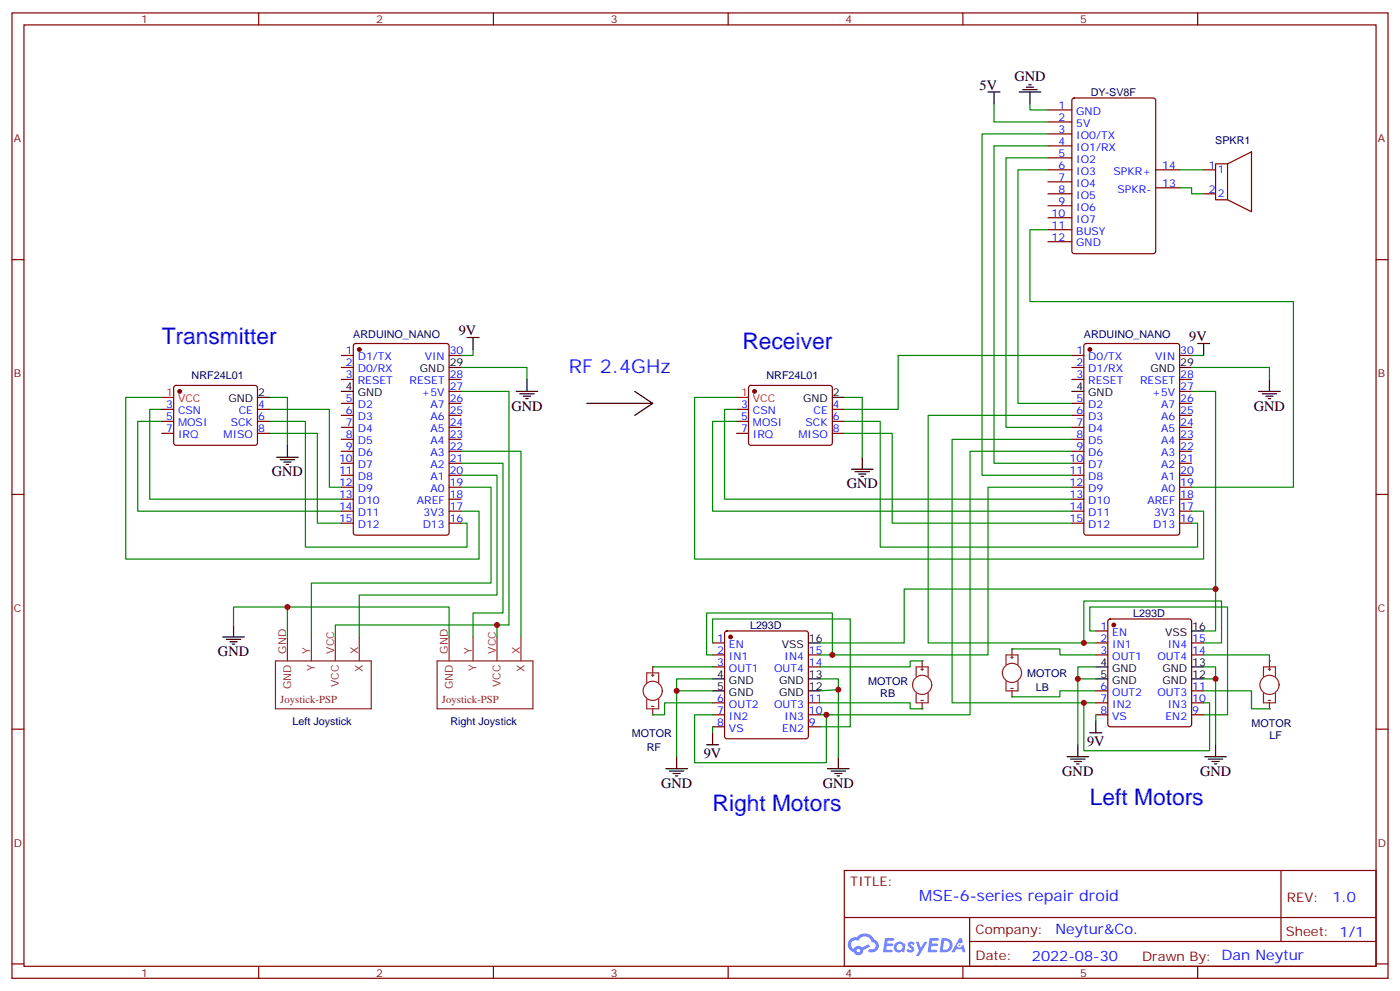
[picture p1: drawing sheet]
<svg xmlns="http://www.w3.org/2000/svg" width="412mm" height="292mm" viewBox="0 0 412 292" stroke-linecap="round" stroke-linejoin="round" font-family="sans-serif">
<g fill="none" stroke="#870000" stroke-width=".35">
<path d="M3.5 3.8h405.4v284.3h-405.4zM7.1 7.3h398.2v277.3h-398.2zM76.2 3.8v3.5M145.3 3.8v3.5M214.5 3.8v3.5M283.6 3.8v3.5M352.8 3.8v3.5M3.5 76.5h3.6M405.3 76.5h3.6M3.5 145.6h3.6M405.3 145.6h3.6M3.5 214.8h3.6"/>
<path d="M405.3 214.8h3.6M248.7 256.4h156.6v28.2h-156.6zM377.3 256.4v20.9M248.7 270.2h156.5M285.6 277.3h119.6M285.6 270.2v14.2M3.5 283.9h3.6M76.2 284.6v3.5M145.3 284.6v3.5M214.5 284.6v3.5M283.6 284.6v3.5M352.8 284.6v3.5"/>
<path d="M405.3 283.9h3.6"/>
</g>
<g fill="#5487ff">
<path d="M267.7 277.6a1.22 1.22 0 0 1 1.7 .2l-.4 .6a.47 .47 0 0 0-.3-.4 .47 .47 0 0 0-.5 .2l.1 .2a1.14 1.14 0 0 1 .8 1.8 1.14 1.14 0 0 1-1.9 0l-.2-.2 .5-.6 .7 .5a.29 .29 0 0 0 .3-.3 .29 .29 0 0 0-.2-.3 1.04 1.04 0 0 1-.6-1.7z"/>
<path d="M260.7 276.3h2.4l.3 .2-.2 .5-1.8 .1-.1 .8h1.5l.3 .4-.3 .4h-1.6l-.2 1.1h1.7l.2 .3-.2 .3-2.6 .1z"/>
<path d="M273.8 276.3h2.4l.3 .2-.1 .5-1.8 .1-.2 .8h1.6l.3 .4-.4 .4h-1.6l-.1 1.1h1.7l.2 .3-.2 .3-2.6 .1z"/>
<path d="M282.6 276.3h.7l.3 1.3-.6 .3a.69 .69 0 0 0-1 .3 .69 .69 0 0 0 .4 .9 .69 .69 0 0 0 .9-.6l.5-.2 .6 2.2h-.8l-.2-.9h-1.8l-.5 .9h-.8z"/>
<path d="M269.8 277.4h.8l.6 1.8 1.1-1.8h.9l-2.6 4.2h-.8l.9-1.5z"/>
<path d="M277.4 276.3l-.6 4.2h1.3a2.11 2.11 0 0 0 2.5-2.1 2.11 2.11 0 0 0-2.5-2.1zM278.1 277.1a1.39 1.39 0 0 1 1.7 1.4 1.39 1.39 0 0 1-1.8 1.3h-.3z"/>
<path d="M263.7 277.9a1.54 1.54 0 0 0-.1 2.2 1.54 1.54 0 0 0 2.2 .1l.6 .3 .3-2.3-.2-.3h-.4a1.49 1.49 0 0 0-2.4 0zM264 278.9a.94 .94 0 0 1 1.8 0 .94 .94 0 0 1-1.8 0z"/>
<path d="M250.4 276.7a2.18 2.18 0 0 0 1.1 3.7 1.44 1.44 0 0 0 1.6 .9 1.44 1.44 0 0 0 1.2-1.4l2-1.1-.5-.7-1.9 1a1.47 1.47 0 0 0-2.4 .4 1.39 1.39 0 0 1-.7-1.9 1.39 1.39 0 0 1 2-.5 2.12 2.12 0 0 1 2.2-1.3 2.12 2.12 0 0 1 1.9 1.7 1.14 1.14 0 0 1 1.1 1.4 1.14 1.14 0 0 1-1.7 .7 .43 .43 0 0 0-.5 .4 .43 .43 0 0 0 .4 .5 1.98 1.98 0 0 0 2.5-1.2 1.98 1.98 0 0 0-1.2-2.6 3.1 3.1 0 0 0-5.3-.6l-.9 .1zM252.3 280a.55 .55 0 0 1 1.1 0 .55 .55 0 0 1-1.1 0z"/>
<circle cx="282.6" cy="278.4" r=".26"/>
</g>
<g fill="none" stroke="#870000" stroke-width=".35">
<path d="M51.4 113.7l.5-.2h23.2l.5 .2 .2 .5v16.5l-.7 .5-23.5-.1-.4-.6v-16.3zM100.5 104.7h3.6M100.5 108.2h3.6M100.5 111.8h3.6M100.5 118.8h3.6M104.3 101.4l.5-.2h26.8l.6 .4 .1 55.3-.5 .7h-27l-.7-.4v-55.3zM132.3 104.7h3.5M132.3 111.8h3.5M132.3 118.8h3.5M132.3 115.3h3.5M220.7 113.7l.5-.2h23.3l.5 .2 .2 .5-.1 16.5-.6 .5-23.6-.1-.4-.6v-16.3zM315.7 104.7h3.6"/>
<path d="M315.7 108.2h3.6M315.7 111.8h3.6M315.7 118.8h3.6M319.5 101.4l.5-.2h26.8l.6 .4 .1 55.3-.5 .7h-27l-.7-.4v-55.3zM347.5 104.7h3.5M347.5 111.8h3.5M347.5 118.8h3.5M347.5 115.3h3.5M47.6 127.6h3.6M47.6 120.6h3.6M47.6 124.1h3.6M75.8 127.6h3.6"/>
<path d="M75.8 120.6h3.6M75.8 124.1h3.6M100.5 122.3h3.6M100.5 125.9h3.6M100.5 129.4h3.6M100.5 132.9h3.6M100.5 136.5h3.6M100.5 140h3.6M132.3 122.3h3.5M132.3 125.9h3.5M132.3 129.4h3.5M132.3 132.9h3.5"/>
<path d="M132.3 136.5h3.5M132.3 140h3.5M217 127.6h3.5M217 120.6h3.5M217 124.1h3.5M245.2 127.6h3.5M245.2 120.6h3.5M245.2 124.1h3.5M315.7 122.3h3.6M315.7 125.9h3.6M315.7 129.4h3.6M315.7 132.9h3.6"/>
<path d="M315.7 136.5h3.6M315.7 140h3.6M347.5 122.3h3.5M347.5 125.9h3.5M347.5 129.4h3.5M347.5 132.9h3.5M347.5 136.5h3.5M347.5 140h3.5M100.5 143.5h3.6M100.5 147h3.6M100.5 150.6h3.6M100.5 154.1h3.6"/>
<path d="M132.3 143.5h3.5M132.3 147h3.5M132.3 150.6h3.5M132.3 154.1h3.5M315.7 143.5h3.6M315.7 147h3.6M315.7 150.6h3.6M315.7 154.1h3.6M347.5 143.5h3.5M347.5 147h3.5M347.5 150.6h3.5M347.5 154.1h3.5"/>
<path d="M209.9 189.4h3.5M209.9 192.9h3.5M209.9 196.4h3.5M213.7 186l.4-.2h23.3l.5 .2 .2 .5v30.4l-.2 .5-.5 .2h-23.3l-.5-.2-.2-.5v-30.4zM238.1 192.9h3.6M238.1 196.4h3.6M322.8 189.4h3.5M322.8 192.9h3.5M322.8 185.8h3.5M326.6 182.5l.4-.2h23.3l.5 .2 .2 .5v30.4l-.2 .5-.5 .2h-23.3l-.5-.3-.2-.4v-30.4zM351 189.4h3.5M351 192.9h3.5"/>
<path d="M209.9 207h3.5M209.9 210.5h3.5M209.9 214.1h3.5M238.1 207h3.6M238.1 210.5h3.6M238.1 214.1h3.6M322.8 207h3.5M322.8 210.5h3.5M322.8 203.5h3.5M351 207h3.5M351 210.5h3.5M351 203.5h3.5"/>
</g>
<g fill="#870000" stroke="#870000" stroke-width=".35">
<circle cx="321" cy="102.9" r=".53"/>
<circle cx="222.2" cy="115.3" r=".53"/>
<circle cx="215.2" cy="187.6" r=".53"/>
<circle cx="328.1" cy="184.1" r=".53"/>
<circle cx="52.9" cy="115.3" r=".53"/>
<circle cx="105.8" cy="102.9" r=".53"/>
</g>
<g fill="none" stroke="#000" stroke-width=".35">
<path d="M75.8 117.1h3.6M100.5 115.3h3.6M132.3 108.2h3.5M152 115.3h6.4M153.1 116h4.2M154.2 116.7h2.1M154.9 117.4h.7M155.2 111.8v3.5M187 115.3l5.3 3.5h-19.4M245.2 117.1h3.5M315.7 115.3h3.6M347.5 108.2h3.5"/>
<path d="M370.8 115.3h6.3M371.8 116h4.3M372.9 116.7h2.1M373.6 117.4h.7M373.9 111.8v3.5M81.5 134.7h6.3M82.5 135.4h4.3M83.6 136.1h2.1M84.3 136.8h.7M84.7 131.2v3.5M250.8 138.2h6.4M251.9 138.9h4.2"/>
<path d="M252.9 139.6h2.2M254 134.7v3.5M253.6 140.3h.8M65.6 187.6h6.4M66.7 188.3h4.2M67.7 189h2.1M68.4 189.7h.7M68.8 184.1v3.5M209.9 200h3.5M238.1 200h3.6M238.1 189.4h3.6M322.8 200h3.5"/>
<path d="M322.8 196.4h3.5M351 200h3.5M351 196.4h3.5M351 185.8h3.5M209.9 203.5h3.5M238.1 203.5h3.6"/>
</g>
<path d="M47.6 117.1h3.6M217 117.1h3.5" fill="none" stroke="#f00" stroke-width=".35"/>
<g fill="none" stroke="#008700" stroke-width=".35">
<path d="M79.4 117.1h5.3v14.1M135.8 108.2h19.4v3.6M135.8 115.3h14.1v68.8h-3.5v3.5M248.7 117.1h5.3v17.6M315.7 104.7h-51.1v15.9h-15.9M351 108.2h22.9v3.6M351 115.3h7.1v70.5h-3.6M47.6 124.1h-7v26.5h59.9M47.6 120.6h-3.5v26.4h56.4M79.4 127.6h14.1v26.5h7M79.4 124.1h10.6v37h47.6v-7h-1.8M79.4 120.6h17.6v22.9h3.5"/>
<path d="M135.8 140h10.6v35.3h-40.6v12.3M135.8 136.5h12.4v44.1h-8.9v7M135.8 132.9h17.7v54.7M217 120.6h-3.6v26.4h102.3M217 124.1h-7.1v26.5h105.8M248.7 124.1h10.6v37h93.5v-7h-1.8M248.7 127.6h14.1v26.5h52.9M315.7 122.3h-42.3v67.1h49.4M135.8 143.5h8.8v28.2h-52.9v15.9M84.7 178.8h47.6v8.8M358.1 173.5h-91.8v15.9h-24.6M68.8 184.1v-5.3h15.9v8.8"/>
<path d="M146.4 184.1h-47.6v3.5"/>
</g>
<g fill="none" stroke="#8c2424" stroke-width=".35">
<path d="M81.1 194.7h28.3v14.1h-28.3zM84.7 187.6v7.1M91.7 187.6v7.1M98.8 187.6v7.1M105.8 187.6v7.1M128.8 194.7h28.2v14.1h-28.2zM132.3 187.6v7.1M139.3 187.6v7.1M146.4 187.6v7.1M153.5 187.6v7.1M372.2 199.2v-2.8h3.5v2.8M373.6 197.1h.7"/>
<path d="M373.9 194.7v1.7M373.9 196.8v.7M372.2 204.2v2.8h3.5v-2.8M373.6 206.3h.7M373.9 207v1.8"/>
<circle cx="373.9" cy="201.7" r="2.82"/>
</g>
<g fill="#8c2424">
<circle cx="373.9" cy="194.7" r=".18"/>
<circle cx="373.9" cy="208.8" r=".18"/>
</g>
<g fill="none" stroke="#8c2424" stroke-width=".35">
<path d="M296.3 195.7v-2.8h3.6v2.8M297.7 193.6h.7M298.1 191.1v1.8M298.1 193.3v.7M296.3 200.7v2.8h3.6v-2.8M297.7 202.8h.7M298.1 203.5v1.7"/>
<circle cx="298.1" cy="198.2" r="2.82"/>
</g>
<g fill="#8c2424">
<circle cx="298.1" cy="191.1" r=".18"/>
<circle cx="298.1" cy="205.2" r=".18"/>
</g>
<g fill="none" stroke="#8c2424" stroke-width=".35">
<path d="M269.9 199.2v-2.8h3.5v2.8M271.3 197.1h.7M271.6 194.7v1.7M271.6 196.8v.7M269.9 204.2v2.8h3.5v-2.8M271.3 206.3h.7M271.6 207v1.8"/>
<circle cx="271.6" cy="201.7" r="2.82"/>
</g>
<g fill="#8c2424">
<circle cx="271.6" cy="194.7" r=".18"/>
<circle cx="271.6" cy="208.8" r=".18"/>
</g>
<g fill="none" stroke="#8c2424" stroke-width=".35">
<path d="M191.9 198.9h.7M192.3 196.4v1.8M192.3 198.5v.7M190.5 201v-2.8h3.5v2.8M190.5 206v2.8h3.5v-2.8M191.9 208.1h.7M192.3 208.8v1.7"/>
<circle cx="192.3" cy="203.5" r="2.82"/>
</g>
<g fill="#8c2424">
<circle cx="192.3" cy="196.4" r=".18"/>
<circle cx="192.3" cy="210.5" r=".18"/>
</g>
<g fill="none" stroke="#008700" stroke-width=".35">
<path d="M292.8 30.6v5.3h15.9M303.4 30.6v1.8h5.3M308.7 39.4h-19.4v100.6h26.4M308.7 43h-15.9v93.5h22.9M308.7 46.5h-12.4v79.4h19.4M308.7 50h-8.8v68.8h15.8M347.5 55.3h3.5v1.8h3.5M347.5 50h7M308.7 67.7h-5.3v21.1h77.6v54.7h-30M47.6 117.1h-10.6v47.6h104.1v-14.1h-5.3M139.3 102.9v1.8h-3.5M217 117.1h-12.4v47.6h149.9v-14.1h-3.5"/>
<path d="M351 104.7h3.5M315.7 129.4h-35.2v77.6h42.3M315.7 132.9h-29.9v77.6h-42.4M315.7 143.5h-24.7v49.4h-45.8M192.3 196.4h17.6M209.9 200h-10.6v22.9M209.9 189.4v-7.1h40.6v31.8h-8.8M209.9 192.9h-1.8v-12.3h37.1v12.3h-3.5M241.7 200h5.2v22.9M271.6 194.7h-3.5v1.7h-26.4M298.1 191.1h14.1v1.8h10.6M317.5 200h5.3"/>
<path d="M319.3 189.4v-12.4h40.5v12.4h-5.3M322.8 196.4h-5.3v23M322.8 185.8h-1.8v-7h40.6v31.7h-7.1M354.5 192.9h19.4v1.8M354.5 196.4h3.6v23M354.5 200h3.6M199.3 203.5h10.6M209.9 207h-14.1v3.5h-3.5M209.9 210.5h-5.3v14.1h38.8v-14.1h-1.7M209.9 214.1v1.7M241.7 207h26.4v1.8h3.5M246.9 203.1l-5.2 .4"/>
<path d="M319.3 207v14.1h37v-14.1h-1.8M322.8 203.5h-10.6v1.7h-14.1M322.8 210.5v1.8M354.5 203.5h14.2v5.3h5.2"/>
</g>
<g fill="none" stroke="#000" stroke-width=".35">
<path d="M291 27.1h3.6M292.8 27.1v3.5M300.2 27.1h6.4M301.3 26.4h4.2M302.3 25.7h2.1M303 25h.7M303.4 27.1v3.5M137.6 99.4h3.5M139.3 99.4v3.5M192.3 118.8l-5.3 3.5M352.8 101.2h3.5M354.5 101.2v3.5"/>
<path d="M208.1 219.4h3.6M209.9 215.8v3.6M317.5 219.4v3.5M321 215.8h3.6M322.8 212.3v3.5M358.1 219.4v3.5M196.1 226.4h6.4M197.2 227.1h4.2M198.3 227.8h2.1M199 228.5h.7M199.3 222.9v3.5M243.8 226.4h6.3"/>
<path d="M244.8 227.1h4.3M245.9 227.8h2.1M246.6 228.5h.7M246.9 222.9v3.5M314.3 222.9h6.4M315.4 223.6h4.2M316.4 224.3h2.2M317.1 225h.8M354.9 222.9h6.3M356 223.6h4.2M357 224.3h2.1M357.7 225h.7"/>
</g>
<g fill="none" stroke="#870000" stroke-width=".35">
<path d="M308.7 32.4h7M308.7 35.9h7M308.7 39.4h7M316 29.1l.4-.2h23.3l.7 .4v44.7l-.4 .7h-23.6l-.6-.4-.1-44.7zM308.7 43h7M308.7 46.5h7M308.7 50h7M308.7 53.6h7M308.7 57.1h7M340.4 50h7.1M340.4 55.3h7.1M354.5 50h3.6"/>
<path d="M354.5 57.1h3.6M308.7 60.6h7M308.7 64.1h7M308.7 67.7h7M308.7 71.2h7"/>
</g>
<path d="M361.6 48.3l7.1-3.6v17.7l-7.1-3.6zM361.6 48.3h-3.5v10.5h3.5" fill="none" stroke="#900" stroke-width=".35"/>
<g fill="#c00">
<circle cx="84.7" cy="178.8" r=".88"/>
<circle cx="146.4" cy="184.1" r=".88"/>
<circle cx="358.1" cy="200" r=".88"/>
<circle cx="199.3" cy="203.5" r=".88"/>
<circle cx="317.5" cy="200" r=".88"/>
<circle cx="319.3" cy="189.4" r=".88"/>
<circle cx="319.3" cy="207" r=".88"/>
<circle cx="246.9" cy="203.1" r=".88"/>
<circle cx="243.4" cy="210.5" r=".88"/>
<circle cx="358.1" cy="173.5" r=".88"/>
<circle cx="245.2" cy="192.9" r=".88"/>
</g>
<g font-size="6.7" fill="#00f">
<text x="47.6" y="101.2">Transmitter</text>
<text x="218.7" y="102.9">Receiver</text>
<text x="209.9" y="238.8">Right Motors</text>
<text x="321" y="237">Left Motors</text>
</g>
<text font-size="5.6" fill="#00f" x="167.6" y="110">RF 2.4GHz</text>
<text font-size="4.6" fill="#00f" x="270.8" y="265.4">MSE-6-series repair droid</text>
<g font-size="4.2">
<text x="298.8" y="23.9">GND</text>
<text x="288.6" y="26.4">5V</text>
<text x="135.1" y="98.7">9V</text>
<text x="350.3" y="100.5">9V</text>
<text x="150.6" y="120.9">GND</text>
<text x="369.4" y="120.9">GND</text>
<text x="80.1" y="140.3">GND</text>
<text x="249.4" y="143.9">GND</text>
<text x="64.2" y="193.3">GND</text>
<text x="320.2" y="219.8">9V</text>
<text x="207.3" y="223.3">9V</text>
<text x="194.7" y="232.1">GND</text>
<text x="242.4" y="232.1">GND</text>
<text x="312.9" y="228.5">GND</text>
<text x="353.5" y="228.5">GND</text>
</g>
<g font-size="4.2" fill="#00f">
<text x="392.5" y="265.7">1.0</text>
<text x="310.9" y="275.2">Neytur&amp;Co.</text>
<text x="304" y="283">2022-08-30</text>
</g>
<g font-size="3.9" fill="#800">
<text x="250.5" y="261">TITLE:</text>
<text x="379.1" y="265.7">REV:</text>
<text x="287.4" y="275.2">Company:</text>
<text x="378.7" y="275.8">Sheet: 1/1</text>
<text x="287.4" y="282.9">Date:</text>
<text x="336.4" y="282.9">Drawn By: Dan Neytur</text>
</g>
<g font-size="3.2" fill="#800">
<text x="41.6" y="6.8">1</text>
<text x="110.8" y="6.8">2</text>
<text x="179.9" y="6.8">3</text>
<text x="249.1" y="6.8">4</text>
<text x="318.2" y="6.8">5</text>
<text x="4.1" y="41.9">A</text>
<text x="405.9" y="41.9">A</text>
<text x="4.1" y="111.1">B</text>
<text x="405.9" y="111.1">B</text>
<text x="4.1" y="180.2">C</text>
<text x="405.9" y="180.2">C</text>
<text x="4.1" y="249.3">D</text>
<text x="405.9" y="249.3">D</text>
<text x="41.6" y="287.6">1</text>
<text x="110.8" y="287.6">2</text>
<text x="179.9" y="287.6">3</text>
<text x="249.1" y="287.6">4</text>
<text x="318.2" y="287.6">5</text>
</g>
<g font-size="3.2" fill="#000080">
<text x="321.3" y="28.3">DY-SV8F</text>
<text x="358" y="42.4">SPKR1</text>
<text x="104.1" y="99.4">ARDUINO_NANO</text>
<text x="319.3" y="99.4">ARDUINO_NANO</text>
<text x="56.4" y="111.8">NRF24L01</text>
<text x="225.8" y="111.8">NRF24L01</text>
<text x="220.9" y="185.2">L293D</text>
<text x="333.8" y="181.7">L293D</text>
<text x="255.8" y="201.7">MOTOR</text>
<text x="302.5" y="199.3">MOTOR</text>
<text x="305.2" y="203.5">LB</text>
<text x="259.3" y="205.2">RB</text>
<text x="86.1" y="213.4">Left Joystick</text>
<text x="132.7" y="213.4">Right Joystick</text>
<text x="368.7" y="214.1">MOTOR</text>
<text x="186.1" y="217">MOTOR</text>
<text x="190.5" y="221.1">RF</text>
<text x="373.9" y="217.6">LF</text>
</g>
<g font-size="3.2" fill="#00f">
<text x="311.8" y="32">1</text>
<text x="311.8" y="35.6">2</text>
<text x="317" y="33.8">GND</text>
<text x="311.8" y="39.1">3</text>
<text x="317" y="37.3">5V</text>
<text x="317" y="40.9">IO0/TX</text>
<text x="311.8" y="42.6">4</text>
<text x="311.8" y="46.1">5</text>
<text x="317" y="44.4">IO1/RX</text>
<text x="317" y="47.9">IO2</text>
<text x="311.8" y="49.7">6</text>
<text x="311.8" y="53.2">7</text>
<text x="317" y="51.4">IO3</text>
<text x="328" y="51.4">SPKR+</text>
<text x="342.4" y="49.7">14</text>
<text x="356.1" y="49.7">1</text>
<text x="358.8" y="51.1">1</text>
<text x="311.8" y="56.7">8</text>
<text x="317" y="55">IO4</text>
<text x="317" y="58.5">IO5</text>
<text x="329.2" y="56.7">SPKR-</text>
<text x="342.4" y="55">13</text>
<text x="356.1" y="56.7">2</text>
<text x="358.8" y="58.1">2</text>
<text x="309.8" y="63.8">10</text>
<text x="311.8" y="60.3">9</text>
<text x="317" y="62">IO6</text>
<text x="317" y="65.5">IO7</text>
<text x="309.8" y="67.3">11</text>
<text x="309.8" y="70.8">12</text>
<text x="317" y="69.1">BUSY</text>
<text x="317" y="72.6">GND</text>
<text x="101.9" y="104.4">1</text>
<text x="101.9" y="107.9">2</text>
<text x="105.4" y="106.1">D1/TX</text>
<text x="125.1" y="106.1">VIN</text>
<text x="132.5" y="104.4">30</text>
<text x="317.1" y="104.4">1</text>
<text x="317.1" y="107.9">2</text>
<text x="320.6" y="106.1">D0/TX</text>
<text x="340.3" y="106.1">VIN</text>
<text x="347.7" y="104.4">30</text>
<text x="101.9" y="111.4">3</text>
<text x="105.4" y="109.6">D0/RX</text>
<text x="105.4" y="113.2">RESET</text>
<text x="120.6" y="113.2">RESET</text>
<text x="132.5" y="111.4">28</text>
<text x="317.1" y="111.4">3</text>
<text x="320.6" y="109.6">D1/RX</text>
<text x="320.6" y="113.2">RESET</text>
<text x="335.8" y="113.2">RESET</text>
<text x="347.7" y="111.4">28</text>
<text x="101.9" y="118.5">5</text>
<text x="124.2" y="116.7">+5V</text>
<text x="132.5" y="118.5">26</text>
<text x="132.5" y="114.9">27</text>
<text x="317.1" y="118.5">5</text>
<text x="339.4" y="116.7">+5V</text>
<text x="347.7" y="118.5">26</text>
<text x="347.7" y="114.9">27</text>
<text x="49" y="120.2">3</text>
<text x="49" y="123.8">5</text>
<text x="52.5" y="122">CSN</text>
<text x="52.5" y="125.5">MOSI</text>
<text x="68" y="125.5">SCK</text>
<text x="70.3" y="122">CE</text>
<text x="76" y="123.8">6</text>
<text x="76" y="120.2">4</text>
<text x="101.9" y="122">6</text>
<text x="101.9" y="125.5">7</text>
<text x="105.4" y="120.2">D2</text>
<text x="105.4" y="123.8">D3</text>
<text x="126.8" y="123.8">A6</text>
<text x="126.8" y="120.2">A7</text>
<text x="132.5" y="125.5">24</text>
<text x="132.5" y="122">25</text>
<text x="218.3" y="120.2">3</text>
<text x="218.3" y="123.8">5</text>
<text x="221.8" y="122">CSN</text>
<text x="221.8" y="125.5">MOSI</text>
<text x="237.3" y="125.5">SCK</text>
<text x="239.7" y="122">CE</text>
<text x="245.4" y="123.8">6</text>
<text x="245.4" y="120.2">4</text>
<text x="317.1" y="122">6</text>
<text x="317.1" y="125.5">7</text>
<text x="320.6" y="120.2">D2</text>
<text x="320.6" y="123.8">D3</text>
<text x="342" y="123.8">A6</text>
<text x="342" y="120.2">A7</text>
<text x="347.7" y="125.5">24</text>
<text x="347.7" y="122">25</text>
<text x="49" y="127.3">7</text>
<text x="52.5" y="129">IRQ</text>
<text x="65.9" y="129">MISO</text>
<text x="76" y="127.3">8</text>
<text x="101.9" y="129">8</text>
<text x="105.4" y="127.3">D4</text>
<text x="105.4" y="130.8">D5</text>
<text x="126.8" y="130.8">A4</text>
<text x="126.8" y="127.3">A5</text>
<text x="132.5" y="129">23</text>
<text x="218.3" y="127.3">7</text>
<text x="221.8" y="129">IRQ</text>
<text x="235.2" y="129">MISO</text>
<text x="245.4" y="127.3">8</text>
<text x="317.1" y="129">8</text>
<text x="320.6" y="127.3">D4</text>
<text x="320.6" y="130.8">D5</text>
<text x="342" y="130.8">A4</text>
<text x="342" y="127.3">A5</text>
<text x="347.7" y="129">23</text>
<text x="99.9" y="136.1">10</text>
<text x="101.9" y="132.6">9</text>
<text x="105.4" y="134.3">D6</text>
<text x="105.4" y="137.9">D7</text>
<text x="126.8" y="137.9">A2</text>
<text x="126.8" y="134.3">A3</text>
<text x="132.5" y="136.1">21</text>
<text x="132.5" y="132.6">22</text>
<text x="315.1" y="136.1">10</text>
<text x="317.1" y="132.6">9</text>
<text x="320.6" y="134.3">D6</text>
<text x="320.6" y="137.9">D7</text>
<text x="342" y="137.9">A2</text>
<text x="342" y="134.3">A3</text>
<text x="347.7" y="136.1">21</text>
<text x="347.7" y="132.6">22</text>
<text x="99.9" y="139.6">11</text>
<text x="99.9" y="143.2">12</text>
<text x="105.4" y="141.4">D8</text>
<text x="126.8" y="141.4">A1</text>
<text x="132.5" y="143.2">19</text>
<text x="132.5" y="139.6">20</text>
<text x="315.1" y="139.6">11</text>
<text x="315.1" y="143.2">12</text>
<text x="320.6" y="141.4">D8</text>
<text x="342" y="141.4">A1</text>
<text x="347.7" y="143.2">19</text>
<text x="347.7" y="139.6">20</text>
<text x="99.9" y="146.7">13</text>
<text x="105.4" y="144.9">D9</text>
<text x="105.4" y="148.4">D10</text>
<text x="122.8" y="148.4">AREF</text>
<text x="126.8" y="144.9">A0</text>
<text x="132.5" y="146.7">18</text>
<text x="315.1" y="146.7">13</text>
<text x="320.6" y="144.9">D9</text>
<text x="320.6" y="148.4">D10</text>
<text x="338" y="148.4">AREF</text>
<text x="342" y="144.9">A0</text>
<text x="347.7" y="146.7">18</text>
<text x="99.9" y="150.2">14</text>
<text x="99.9" y="153.7">15</text>
<text x="105.4" y="152">D11</text>
<text x="105.4" y="155.5">D12</text>
<text x="124.5" y="155.5">D13</text>
<text x="124.8" y="152">3V3</text>
<text x="132.5" y="153.7">16</text>
<text x="132.5" y="150.2">17</text>
<text x="315.1" y="150.2">14</text>
<text x="315.1" y="153.7">15</text>
<text x="320.6" y="152">D11</text>
<text x="320.6" y="155.5">D12</text>
<text x="339.7" y="155.5">D13</text>
<text x="340" y="152">3V3</text>
<text x="347.7" y="153.7">16</text>
<text x="347.7" y="150.2">17</text>
<text x="324.1" y="185.5">1</text>
<text x="211.2" y="189">1</text>
<text x="214.7" y="190.8">EN</text>
<text x="324.1" y="189">2</text>
<text x="327.6" y="187.3">EN</text>
<text x="327.6" y="190.8">IN1</text>
<text x="344" y="190.8">IN4</text>
<text x="351.2" y="189">15</text>
<text x="211.2" y="192.5">2</text>
<text x="211.2" y="196.1">3</text>
<text x="214.7" y="194.3">IN1</text>
<text x="214.7" y="197.8">OUT1</text>
<text x="228" y="197.8">OUT4</text>
<text x="231.1" y="194.3">IN4</text>
<text x="238.3" y="196.1">14</text>
<text x="238.3" y="192.5">15</text>
<text x="324.1" y="192.5">3</text>
<text x="327.6" y="194.3">OUT1</text>
<text x="340.9" y="194.3">OUT4</text>
<text x="351.2" y="192.5">14</text>
<text x="324.1" y="203.1">6</text>
<text x="351.2" y="203.1">11</text>
<text x="211.2" y="206.7">6</text>
<text x="214.7" y="208.4">OUT2</text>
<text x="228" y="208.4">OUT3</text>
<text x="238.3" y="206.7">11</text>
<text x="324.1" y="206.7">7</text>
<text x="327.6" y="204.9">OUT2</text>
<text x="327.6" y="208.4">IN2</text>
<text x="340.9" y="204.9">OUT3</text>
<text x="344" y="208.4">IN3</text>
<text x="351.2" y="206.7">10</text>
<text x="211.2" y="210.2">7</text>
<text x="211.2" y="213.7">8</text>
<text x="214.7" y="211.9">IN2</text>
<text x="214.7" y="215.5">VS</text>
<text x="230.4" y="215.5">EN2</text>
<text x="231.1" y="211.9">IN3</text>
<text x="238.3" y="213.7">9</text>
<text x="238.3" y="210.2">10</text>
<text x="324.1" y="210.2">8</text>
<text x="327.6" y="211.9">VS</text>
<text x="343.3" y="211.9">EN2</text>
<text x="351.2" y="210.2">9</text>
</g>
<g font-size="3.2">
<text x="132.5" y="107.9">29</text>
<text x="347.7" y="107.9">29</text>
<text x="123.7" y="109.6">GND</text>
<text x="338.9" y="109.6">GND</text>
<text x="67.3" y="118.5">GND</text>
<text x="76" y="116.7">2</text>
<text x="101.9" y="114.9">4</text>
<text x="105.4" y="116.7">GND</text>
<text x="236.6" y="118.5">GND</text>
<text x="245.4" y="116.7">2</text>
<text x="317.1" y="114.9">4</text>
<text x="320.6" y="116.7">GND</text>
<text x="351.2" y="185.5">16</text>
<text x="230.3" y="190.8">VSS</text>
<text x="238.3" y="189">16</text>
<text x="343.2" y="187.3">VSS</text>
<text x="324.1" y="196.1">4</text>
<text x="327.6" y="197.8">GND</text>
<text x="342.4" y="197.8">GND</text>
<text x="351.2" y="196.1">13</text>
<text x="211.2" y="199.6">4</text>
<text x="211.2" y="203.1">5</text>
<text x="214.7" y="201.4">GND</text>
<text x="229.5" y="201.4">GND</text>
<text x="238.3" y="203.1">12</text>
<text x="238.3" y="199.6">13</text>
<text x="324.1" y="199.6">5</text>
<text x="327.6" y="201.4">GND</text>
<text x="342.4" y="201.4">GND</text>
<text x="351.2" y="199.6">12</text>
<text x="214.7" y="204.9">GND</text>
<text x="229.5" y="204.9">GND</text>
</g>
<g font-size="3.2" fill="#f00">
<text x="49" y="116.7">1</text>
<text x="52.5" y="118.5">VCC</text>
<text x="218.3" y="116.7">1</text>
<text x="221.8" y="118.5">VCC</text>
</g>
<g font-size="3.2" fill="#8d2323">
<text x="84.3" y="192.5" transform="rotate(-90 84.3 192.5)">GND</text>
<text x="91.4" y="192.5" transform="rotate(-90 91.4 192.5)">Y</text>
<text x="92.8" y="197.7" transform="rotate(-90 92.8 197.7)">Y</text>
<text x="98.4" y="192.5" transform="rotate(-90 98.4 192.5)">VCC</text>
<text x="105.5" y="192.5" transform="rotate(-90 105.5 192.5)">X</text>
<text x="106.9" y="197.9" transform="rotate(-90 106.9 197.9)">X</text>
<text x="131.9" y="192.5" transform="rotate(-90 131.9 192.5)">GND</text>
<text x="139" y="192.5" transform="rotate(-90 139 192.5)">Y</text>
<text x="140.4" y="197.7" transform="rotate(-90 140.4 197.7)">Y</text>
<text x="146" y="192.5" transform="rotate(-90 146 192.5)">VCC</text>
<text x="153.1" y="192.5" transform="rotate(-90 153.1 192.5)">X</text>
<text x="154.5" y="197.9" transform="rotate(-90 154.5 197.9)">X</text>
<text x="85.7" y="203" transform="rotate(-90 85.7 203)">GND</text>
<text x="99.8" y="202.3" transform="rotate(-90 99.8 202.3)">VCC</text>
<text x="133.3" y="203" transform="rotate(-90 133.3 203)">GND</text>
<text x="147.5" y="202.3" transform="rotate(-90 147.5 202.3)">VCC</text>
<text x="82.5" y="207">Joystick-PSP</text>
<text x="130.2" y="207">Joystick-PSP</text>
</g>
</svg>
